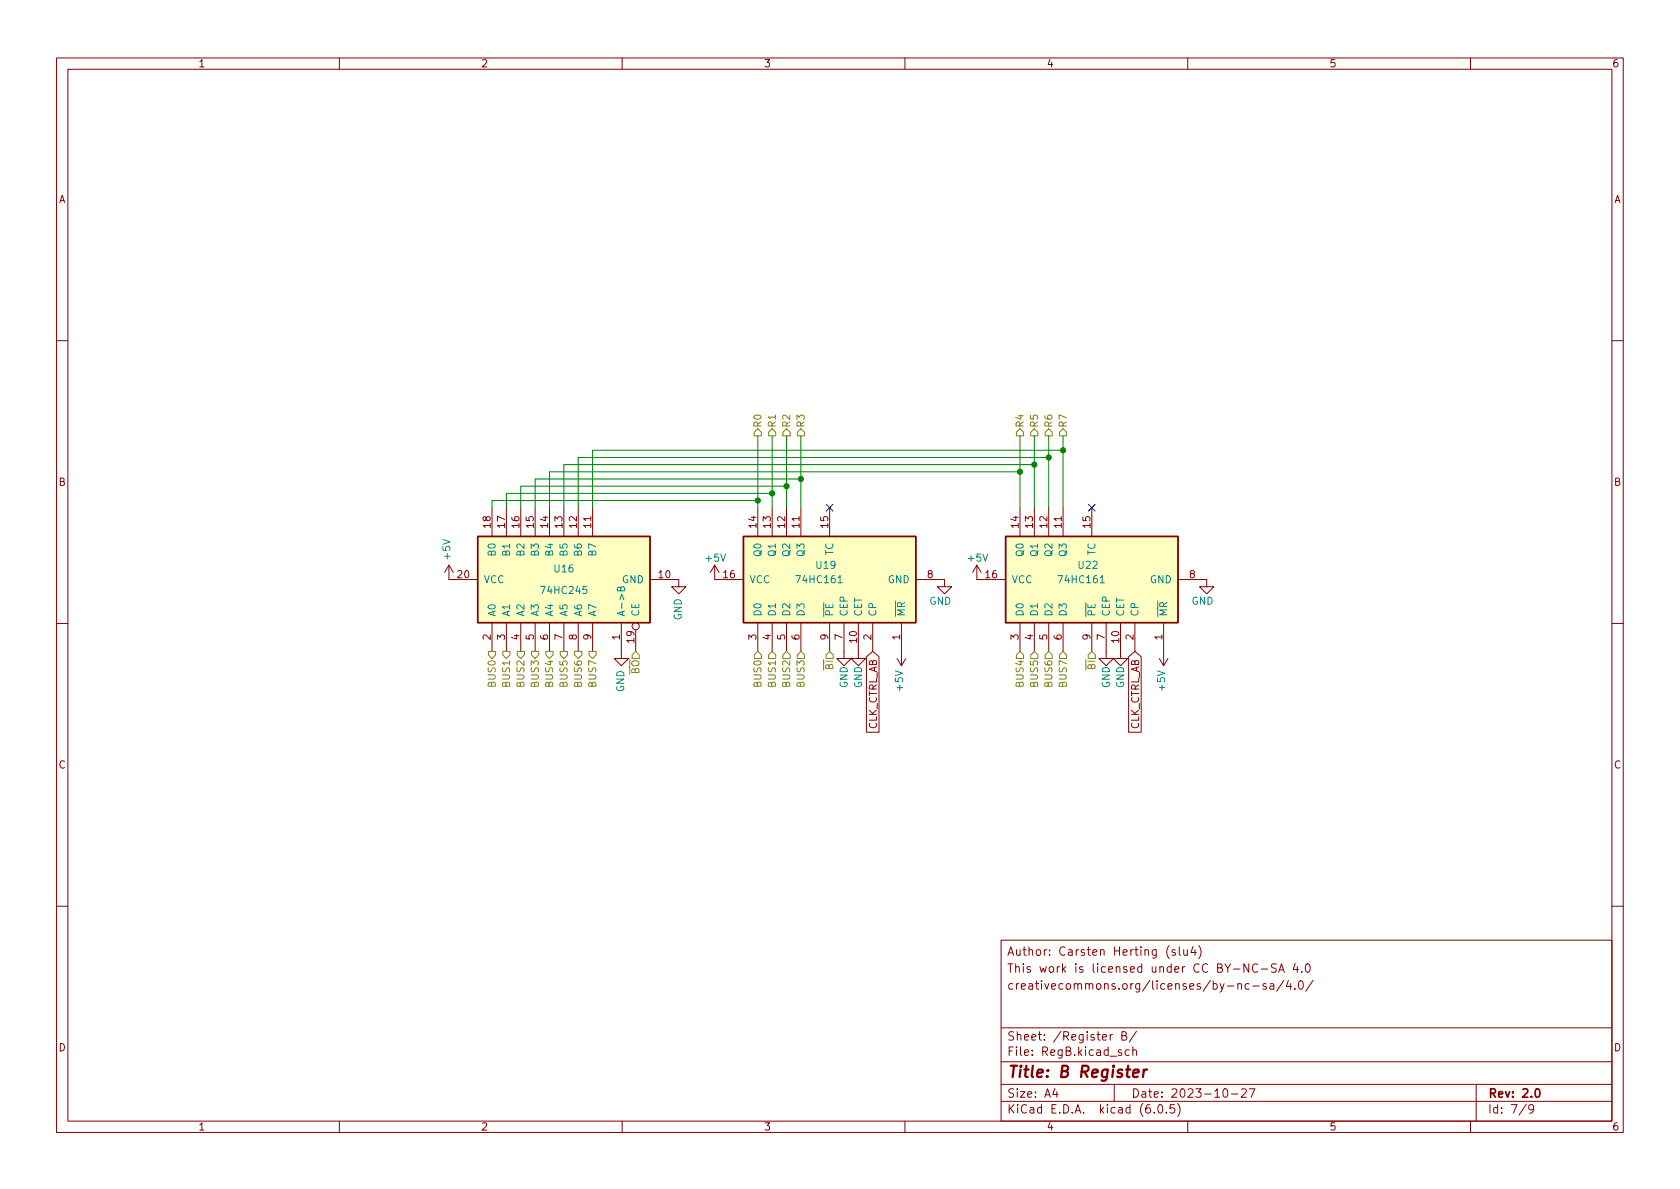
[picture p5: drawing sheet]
<svg xmlns="http://www.w3.org/2000/svg" width="297mm" height="210mm" viewBox="0 0 297 210" stroke-linecap="round" stroke-linejoin="round" font-family="sans-serif">
<g fill="none" stroke="#840000" stroke-width=".18">
<path d="M10 10.2h277v190.1h-277zM12 12.2h273v186.1h-273zM60 10.2v2M110 10.2v2M160 10.2v2M210 10.2v2M260 10.2v2M10 60.2h2M285 60.2h2M79.4 99.9v2.6h5.1M79.4 99.9l.7 1.3M79.4 99.9l-.8 1.3"/>
<path d="M87 89.8v5.1M89.5 89.8v5.1M92.1 89.8v5.1M94.6 89.8v5.1M97.2 89.8v5.1M99.7 89.8v5.1M102.2 89.8v5.1M104.8 89.8v5.1M126.4 99.9v2.6h5M126.4 99.9l-.8 1.3M126.4 99.9l.7 1.3M134 89.8v5.1"/>
<path d="M136.5 89.8v5.1M139.1 89.8v5.1M141.6 89.8v5.1M146.7 89.8v5.1M172.7 99.9v2.6h5.1M172.7 99.9l-.7 1.3M172.7 99.9l.8 1.3M180.3 89.8v5.1M182.9 89.8v5.1M185.4 89.8v5.1M188 89.8v5.1M193 89.8v5.1"/>
<path d="M10 110.2h2M87 110.1v5.1M89.5 110.1v5.1M92.1 110.1v5.1M94.6 110.1v5.1M97.2 110.1v5.1M99.7 110.1v5.1M102.2 110.1v5.1M104.8 110.1v5.1M109.9 110.1v6.4h-1.3l1.3 1.2 1.2-1.2h-1.2M112.4 111.4v3.8M114.9 102.5h5.1v1.3h-1.3l1.3 1.2 1.3-1.2h-1.3"/>
<path d="M134 110.1v5.1M136.5 110.1v5.1M139.1 110.1v5.1M141.6 110.1v5.1M146.7 110.1v5.1M149.2 110.1v6.4h-1.2l1.2 1.2 1.3-1.2h-1.3M151.8 110.1v6.4h-1.3l1.3 1.2 1.2-1.2h-1.2M153.2 116.1l1.1-.9 1.1 .9v13.4h-2.2zM154.3 110.1v5.1M158.6 116.5l.8 1.2M159.4 110.1v7.6M160.1 116.5l-.7 1.2"/>
<path d="M161.9 102.5h5.1v1.3h1.3l-1.3 1.2-1.3-1.2h1.3M180.3 110.1v5.1M182.9 110.1v5.1M185.4 110.1v5.1M188 110.1v5.1M193 110.1v5.1M195.6 110.1v6.4h-1.3l1.3 1.2 1.2-1.2h-1.2M198.1 110.1v6.4h-1.3l1.3 1.2 1.3-1.2h-1.3M199.5 116.1l1.2-.9 1.1 .9v13.4h-2.3zM200.7 110.1v5.1M205 116.5l.7 1.2M205.7 110.1v7.6"/>
<path d="M206.5 116.5l-.8 1.2M208.3 102.5h5.1v1.3h1.2l-1.2 1.2-1.3-1.2h1.3M285 110.2h2M10 160.2h2M177 166.3h108v32h-108zM206.7 167.2a1.72 1.72 0 0 0 0 2.3M207.8 168l-.4-.1-.2 .2 .1 .3 .5 .1v.4h-.6M208.5 167.4v1.3l.2 .2M209.3 167.9l.1 1h.3l.2-.1M209.9 167.9v1M210.9 167.4l-.3 1h.9M211.3 167.9v1"/>
<path d="M211.9 167.2a1.72 1.72 0 0 1 0 2.3M220.9 174l-.5-.1-.3 .3v.4l.2 .3h.6M221.5 174.4h1.1M222.4 170.6a.6 .6 0 0 0-.8 0 .6 .6 0 0 0-.2 .7 .56 .56 0 0 0 .3 .6 .56 .56 0 0 0 .7-.1M223 171.4h1.1M223.9 174l-.4-.1-.2 .2 .1 .3 .5 .1v.4h-.6M224.6 174h.5l.1 .9M225.2 174.3l-.5 .1a.29 .29 0 0 0-.2 .2 .29 .29 0 0 0 .2 .3h.5M225.6 170.5l-.5-.1-.3 .3 .1 .4 .7 .3v.4l-.2 .1h-.6M226.1 171.9l.5-1.5 .5 1.5M226.2 171.5h.7M227 173.4l-1.3 1.9"/>
<path d="M227.8 173.4l-.4 1h1M228.1 173.9v1M228.9 174.8v.1M229 170.4l-.4 1h1M229.4 170.9v1M229.7 173.6l.2-.2a.81 .81 0 0 1 .6 .7 .81 .81 0 0 1-.3 .8h-.1a.81 .81 0 0 1-.4-1.3zM230.1 171.8v.1M230.9 170.6l.2-.2a.81 .81 0 0 1 .6 .7 .81 .81 0 0 1-.3 .8h-.1a.81 .81 0 0 1-.4-1.3zM232.1 173.4l-1.2 1.9M285 160.2h2M60 198.3v2M110 198.3v2"/>
<path d="M160 198.3v2M177 194.8h108M177 191.8h108M177 187.8h108M177 181.8h108M186.5 192.5l-.4 1h1M186.9 193v1M196.7 182.9l-.3 .1-.1 .2M197 191.8v3M198.3 185.7l-.4-.1-.2 .2 .1 .3 .5 .1v.4h-.6M198.4 183.1h.6l.1-.2-.1-.4-.6-.1v1.5h.5l.3-.3a.39 .39 0 0 0-.3-.5M199.6 185.7l-.4-.1-.3 .3v.4l.2 .3h.5"/>
<path d="M200.3 185.8l.2-.2 .4 .1v.9M200.3 185.1v1.5M200.9 182.4l-1.3 1.9M204.1 196.7v.1M204.9 195.4l.2-.1a.81 .81 0 0 1 .6 .7 .81 .81 0 0 1-.3 .8h-.2a.81 .81 0 0 1-.6-.6 .81 .81 0 0 1 .3-.8zM206.2 196.7v.1M207.6 195.3h-.7v.7l.2-.1 .5 .1 .1 .2-.1 .5-.2 .1-.5-.1M208.2 195.1a1.72 1.72 0 0 1 0 2.3M210 198.3v2M216.4 192.6l.2-.1a.81 .81 0 0 1 .6 .7 .81 .81 0 0 1-.3 .8h-.2a.81 .81 0 0 1-.6-.6 .81 .81 0 0 1 .3-.8zM217.7 193.5h1.2M219.5 192.7l.6-.2 .2 .2 .1 .3-1 1h1"/>
<path d="M220.9 192.5h1l-.7 1.5M260 198.3v2M261 191.8v6.5M269.9 195.3l-1.3 1.9M271.2 196l-.3 .3h-.3l-.3-.3 .1-.6 .5-.1 .2 .2a.99 .99 0 0 1-.4 1.3h-.3"/>
<circle cx="112.4" cy="110.7" r=".63"/>
</g>
<path d="M271.6 192.6l.2-.1a.82 .82 0 0 1 .6 .7 .82 .82 0 0 1-.3 .8h-.2a.81 .81 0 0 1-.6-.6 .81 .81 0 0 1 .3-.8z" fill="none" stroke="#840000" stroke-width=".3"/>
<path d="M200.4 189.8l.9-.2v-.4l-.6-.1-.3 .3v1l.2 .1 .5-.1M202.3 189.1l-.2 1.4M202.8 189.1l-.4 .1-.2 .3" fill="none" stroke="#840000" stroke-width=".4"/>
<g fill="#ffffc2" stroke="#ffffc2" stroke-width=".18">
<path d="M177.8 94.9h30.5v15.2h-30.5z"/>
<path d="M84.5 94.9h30.4v15.2h-30.4z"/>
<path d="M131.4 94.9h30.5v15.2h-30.5z"/>
</g>
<path d="M84.5 94.9h30.4v15.2h-30.4zM131.4 94.9h30.5v15.2h-30.5zM177.8 94.9h30.5v15.2h-30.5z" fill="none" stroke="#840000" stroke-width=".25"/>
<path d="M109.8 104.1l.2-.4 .3 .1 .1 .2v.5h-1.2l.1-.6 .2-.1 .2 .1 .1 .6M148.2 103.1h.7M194.5 103.1h.8" fill="none" stroke="#008484" stroke-width=".18"/>
<g fill="none" stroke="#848400" stroke-width=".18">
<path d="M134 75.8l.6 .6v.7h-1.3v-.7zM136.5 75.8l.7 .6v.7h-1.3v-.7zM139.1 75.8l.6 .6v.7h-1.3v-.7zM141.6 75.8l.6 .6v.7h-1.2v-.7zM180.3 75.8l.7 .6v.7h-1.3v-.7zM182.9 75.8l.6 .6v.7h-1.3v-.7zM185.4 75.8l.7 .6v.7h-1.3v-.7zM188 75.8l.6 .6v.7h-1.3v-.7zM86.4 115.2h1.2v.6l-.6 .7-.6-.7zM88.9 115.2h1.3v.6l-.7 .7-.6-.7zM91.4 115.2h1.3v.6l-.6 .7-.7-.7zM94 115.2h1.2v.6l-.6 .7-.6-.7z"/>
<path d="M96.5 115.2h1.3v.6l-.6 .7-.7-.7zM99.1 115.2h1.2v.6l-.6 .7-.6-.7zM101.6 115.2h1.3v.6l-.7 .7-.6-.7zM104.1 115.2h1.3v.6l-.6 .7-.7-.7zM112.4 115.2l.6 .6v.7h-1.2v-.7zM134 115.2l.6 .6v.7h-1.3v-.7zM136.5 115.2l.7 .6v.7h-1.3v-.7zM139.1 115.2l.6 .6v.7h-1.3v-.7zM141.6 115.2l.6 .6v.7h-1.2v-.7zM146.7 115.2l.6 .6v.7h-1.3v-.7zM180.3 115.2l.7 .6v.7h-1.3v-.7zM182.9 115.2l.6 .6v.7h-1.3v-.7z"/>
<path d="M185.4 115.2l.7 .6v.7h-1.3v-.7zM188 115.2l.6 .6v.7h-1.3v-.7zM193 115.2l.7 .6v.7h-1.3v-.7z"/>
</g>
<g fill="none" stroke="#008400" stroke-width=".18">
<path d="M134 77.1v12.7M136.5 77.1v12.7M139.1 77.1v12.7M141.6 77.1v12.7M180.3 77.1v12.7M182.9 77.1v12.7M185.4 77.1v12.7M188 77.1v12.7M188 79.6h-83.2v10.2M134 88.5h-47v1.3M136.5 87.2h-47v2.6M139.1 86h-47v3.8"/>
<path d="M141.6 84.7h-47v5.1M180.3 83.4h-83.1v6.4M182.9 82.2h-83.2v7.6M185.4 80.9h-83.2v8.9"/>
</g>
<path d="M146.1 89.2l1.2 1.2M147.3 89.2l-1.2 1.2M192.4 89.2l1.2 1.2M193.6 89.2l-1.2 1.2" fill="none" stroke="#000084" stroke-width=".18"/>
<g fill="#008400" stroke="#008400" stroke-width=".18">
<circle cx="180.3" cy="83.4" r=".46"/>
<circle cx="182.9" cy="82.2" r=".46"/>
<circle cx="188" cy="79.6" r=".46"/>
<circle cx="185.4" cy="80.9" r=".46"/>
<circle cx="136.5" cy="87.2" r=".46"/>
<circle cx="139.1" cy="86" r=".46"/>
<circle cx="134" cy="88.5" r=".46"/>
<circle cx="141.6" cy="84.7" r=".46"/>
</g>
<text font-size="2.8" fill="#840000" x="178" y="190.6">Title: B Register</text>
<g font-size="2.1" fill="#840000">
<text x="178" y="172">This work is licensed under CC BY-NC-SA 4.0</text>
<text x="178" y="169">Author: Carsten Herting (slu4)</text>
<text x="178" y="175">creativecommons.org/licenses/by-nc-sa/4.0/</text>
<text x="178" y="184">Sheet: /Register B/</text>
<text x="178" y="186.7">File: RegB.kicad_sch</text>
<text x="178" y="196.9">KiCad E.D.A. kicad (6.0.5)</text>
<text x="178" y="194.1">Size: A4</text>
<text x="200" y="194.1">Date: 2023-10-27</text>
<text x="263" y="194.1">Rev: 2.0</text>
<text x="263" y="196.9">Id: 7/9</text>
</g>
<g font-size="1.8" fill="#840000">
<text x="35" y="11.9">1</text>
<text x="85" y="11.9">2</text>
<text x="135" y="11.9">3</text>
<text x="185" y="11.9">4</text>
<text x="235" y="11.9">5</text>
<text x="285" y="11.9">6</text>
<text x="10.3" y="35.9">A</text>
<text x="285.3" y="35.9">A</text>
<text x="10.3" y="85.9">B</text>
<text x="285.3" y="85.9">B</text>
<text x="86.7" y="93.3" transform="rotate(-90 86.7 93.3)">18</text>
<text x="89.3" y="93.3" transform="rotate(-90 89.3 93.3)">17</text>
<text x="91.8" y="93.3" transform="rotate(-90 91.8 93.3)">16</text>
<text x="94.4" y="93.3" transform="rotate(-90 94.4 93.3)">15</text>
<text x="96.9" y="93.3" transform="rotate(-90 96.9 93.3)">14</text>
<text x="99.4" y="93.3" transform="rotate(-90 99.4 93.3)">13</text>
<text x="102" y="93.3" transform="rotate(-90 102 93.3)">12</text>
<text x="104.5" y="93.3" transform="rotate(-90 104.5 93.3)">11</text>
<text x="133.7" y="93.3" transform="rotate(-90 133.7 93.3)">14</text>
<text x="136.3" y="93.3" transform="rotate(-90 136.3 93.3)">13</text>
<text x="138.8" y="93.3" transform="rotate(-90 138.8 93.3)">12</text>
<text x="141.4" y="93.3" transform="rotate(-90 141.4 93.3)">11</text>
<text x="146.4" y="93.3" transform="rotate(-90 146.4 93.3)">15</text>
<text x="180.1" y="93.3" transform="rotate(-90 180.1 93.3)">14</text>
<text x="182.6" y="93.3" transform="rotate(-90 182.6 93.3)">13</text>
<text x="185.2" y="93.3" transform="rotate(-90 185.2 93.3)">12</text>
<text x="187.7" y="93.3" transform="rotate(-90 187.7 93.3)">11</text>
<text x="192.8" y="93.3" transform="rotate(-90 192.8 93.3)">15</text>
<text x="80.9" y="102.2">20</text>
<text x="116.5" y="102.2">10</text>
<text x="127.9" y="102.2">16</text>
<text x="164" y="102.2">8</text>
<text x="174.3" y="102.2">16</text>
<text x="210.3" y="102.2">8</text>
<text x="86.7" y="113.1" transform="rotate(-90 86.7 113.1)">2</text>
<text x="89.3" y="113.1" transform="rotate(-90 89.3 113.1)">3</text>
<text x="91.8" y="113.1" transform="rotate(-90 91.8 113.1)">4</text>
<text x="94.4" y="113.1" transform="rotate(-90 94.4 113.1)">5</text>
<text x="96.9" y="113.1" transform="rotate(-90 96.9 113.1)">6</text>
<text x="99.4" y="113.1" transform="rotate(-90 99.4 113.1)">7</text>
<text x="102" y="113.1" transform="rotate(-90 102 113.1)">8</text>
<text x="104.5" y="113.1" transform="rotate(-90 104.5 113.1)">9</text>
<text x="109.6" y="113.1" transform="rotate(-90 109.6 113.1)">1</text>
<text x="112.1" y="113.6" transform="rotate(-90 112.1 113.6)">19</text>
<text x="133.7" y="113.1" transform="rotate(-90 133.7 113.1)">3</text>
<text x="136.3" y="113.1" transform="rotate(-90 136.3 113.1)">4</text>
<text x="138.8" y="113.1" transform="rotate(-90 138.8 113.1)">5</text>
<text x="141.4" y="113.1" transform="rotate(-90 141.4 113.1)">6</text>
<text x="146.4" y="113.1" transform="rotate(-90 146.4 113.1)">9</text>
<text x="149" y="113.1" transform="rotate(-90 149 113.1)">7</text>
<text x="151.5" y="113.6" transform="rotate(-90 151.5 113.6)">10</text>
<text x="154.1" y="113.1" transform="rotate(-90 154.1 113.1)">2</text>
<text x="159.1" y="113.1" transform="rotate(-90 159.1 113.1)">1</text>
<text x="180.1" y="113.1" transform="rotate(-90 180.1 113.1)">3</text>
<text x="182.6" y="113.1" transform="rotate(-90 182.6 113.1)">4</text>
<text x="185.2" y="113.1" transform="rotate(-90 185.2 113.1)">5</text>
<text x="187.7" y="113.1" transform="rotate(-90 187.7 113.1)">6</text>
<text x="192.8" y="113.1" transform="rotate(-90 192.8 113.1)">9</text>
<text x="195.3" y="113.1" transform="rotate(-90 195.3 113.1)">7</text>
<text x="197.9" y="113.6" transform="rotate(-90 197.9 113.6)">10</text>
<text x="200.4" y="113.1" transform="rotate(-90 200.4 113.1)">2</text>
<text x="205.5" y="113.1" transform="rotate(-90 205.5 113.1)">1</text>
<text x="155" y="129.3" transform="rotate(-90 155 129.3)">CLK_CTRL_AB</text>
<text x="201.4" y="129.3" transform="rotate(-90 201.4 129.3)">CLK_CTRL_AB</text>
<text x="10.3" y="135.9">C</text>
<text x="285.3" y="135.9">C</text>
<text x="10.3" y="185.9">D</text>
<text x="285.3" y="185.9">D</text>
<text x="35" y="199.9">1</text>
<text x="85" y="199.9">2</text>
<text x="135" y="199.9">3</text>
<text x="185" y="199.9">4</text>
<text x="235" y="199.9">5</text>
<text x="285" y="199.9">6</text>
</g>
<g font-size="1.8" fill="#848400">
<text x="134.6" y="75.7" transform="rotate(-90 134.6 75.7)">R0</text>
<text x="137.2" y="75.7" transform="rotate(-90 137.2 75.7)">R1</text>
<text x="139.7" y="75.7" transform="rotate(-90 139.7 75.7)">R2</text>
<text x="142.2" y="75.7" transform="rotate(-90 142.2 75.7)">R3</text>
<text x="181" y="75.7" transform="rotate(-90 181 75.7)">R4</text>
<text x="183.5" y="75.7" transform="rotate(-90 183.5 75.7)">R5</text>
<text x="186.1" y="75.7" transform="rotate(-90 186.1 75.7)">R6</text>
<text x="188.6" y="75.7" transform="rotate(-90 188.6 75.7)">R7</text>
<text x="147.3" y="119.7" transform="rotate(-90 147.3 119.7)">~{BI}</text>
<text x="193.7" y="119.7" transform="rotate(-90 193.7 119.7)">~{BI}</text>
<text x="87.6" y="121.3" transform="rotate(-90 87.6 121.3)">BUS0</text>
<text x="90.2" y="121.3" transform="rotate(-90 90.2 121.3)">BUS1</text>
<text x="92.7" y="121.3" transform="rotate(-90 92.7 121.3)">BUS2</text>
<text x="95.2" y="121.3" transform="rotate(-90 95.2 121.3)">BUS3</text>
<text x="97.8" y="121.3" transform="rotate(-90 97.8 121.3)">BUS4</text>
<text x="100.3" y="121.3" transform="rotate(-90 100.3 121.3)">BUS5</text>
<text x="102.9" y="121.3" transform="rotate(-90 102.9 121.3)">BUS6</text>
<text x="105.4" y="121.3" transform="rotate(-90 105.4 121.3)">BUS7</text>
<text x="113" y="120.6" transform="rotate(-90 113 120.6)">~{BO}</text>
<text x="134.6" y="121.3" transform="rotate(-90 134.6 121.3)">BUS0</text>
<text x="137.2" y="121.3" transform="rotate(-90 137.2 121.3)">BUS1</text>
<text x="139.7" y="121.3" transform="rotate(-90 139.7 121.3)">BUS2</text>
<text x="142.2" y="121.3" transform="rotate(-90 142.2 121.3)">BUS3</text>
<text x="181" y="121.3" transform="rotate(-90 181 121.3)">BUS4</text>
<text x="183.5" y="121.3" transform="rotate(-90 183.5 121.3)">BUS5</text>
<text x="186.1" y="121.3" transform="rotate(-90 186.1 121.3)">BUS6</text>
<text x="188.6" y="121.3" transform="rotate(-90 188.6 121.3)">BUS7</text>
</g>
<g font-size="1.8" fill="#008484">
<text x="79.6" y="98.8" transform="rotate(-90 79.6 98.8)">+5V</text>
<text x="87.6" y="98.1" transform="rotate(-90 87.6 98.1)">B0</text>
<text x="90.2" y="98.1" transform="rotate(-90 90.2 98.1)">B1</text>
<text x="92.7" y="98.1" transform="rotate(-90 92.7 98.1)">B2</text>
<text x="95.2" y="98.1" transform="rotate(-90 95.2 98.1)">B3</text>
<text x="97.8" y="98.1" transform="rotate(-90 97.8 98.1)">B4</text>
<text x="98.1" y="101.2">U16</text>
<text x="100.3" y="98.1" transform="rotate(-90 100.3 98.1)">B5</text>
<text x="102.9" y="98.1" transform="rotate(-90 102.9 98.1)">B6</text>
<text x="105.4" y="98.1" transform="rotate(-90 105.4 98.1)">B7</text>
<text x="124.9" y="99.3">+5V</text>
<text x="134.6" y="98.2" transform="rotate(-90 134.6 98.2)">Q0</text>
<text x="137.2" y="98.2" transform="rotate(-90 137.2 98.2)">Q1</text>
<text x="139.7" y="98.2" transform="rotate(-90 139.7 98.2)">Q2</text>
<text x="142.2" y="98.2" transform="rotate(-90 142.2 98.2)">Q3</text>
<text x="144.4" y="100.6">U19</text>
<text x="147.3" y="98.2" transform="rotate(-90 147.3 98.2)">TC</text>
<text x="171.2" y="99.3">+5V</text>
<text x="181" y="98.2" transform="rotate(-90 181 98.2)">Q0</text>
<text x="183.5" y="98.2" transform="rotate(-90 183.5 98.2)">Q1</text>
<text x="186.1" y="98.2" transform="rotate(-90 186.1 98.2)">Q2</text>
<text x="188.6" y="98.2" transform="rotate(-90 188.6 98.2)">Q3</text>
<text x="190.7" y="100.6">U22</text>
<text x="193.7" y="98.2" transform="rotate(-90 193.7 98.2)">TC</text>
<text x="85.5" y="103.1">VCC</text>
<text x="96" y="105">74HC245</text>
<text x="110" y="103.1">GND</text>
<text x="132.5" y="103.1">VCC</text>
<text x="141.1" y="103.1">74HC161</text>
<text x="157" y="103.1">GND</text>
<text x="164.3" y="106.9">GND</text>
<text x="178.8" y="103.1">VCC</text>
<text x="187.4" y="103.1">74HC161</text>
<text x="203.3" y="103.1">GND</text>
<text x="210.7" y="106.9">GND</text>
<text x="87.6" y="109.1" transform="rotate(-90 87.6 109.1)">A0</text>
<text x="90.2" y="109.1" transform="rotate(-90 90.2 109.1)">A1</text>
<text x="92.7" y="109.1" transform="rotate(-90 92.7 109.1)">A2</text>
<text x="95.2" y="109.1" transform="rotate(-90 95.2 109.1)">A3</text>
<text x="97.8" y="109.1" transform="rotate(-90 97.8 109.1)">A4</text>
<text x="100.3" y="109.1" transform="rotate(-90 100.3 109.1)">A5</text>
<text x="102.9" y="109.1" transform="rotate(-90 102.9 109.1)">A6</text>
<text x="105.4" y="109.1" transform="rotate(-90 105.4 109.1)">A7</text>
<text x="110.5" y="109.1" transform="rotate(-90 110.5 109.1)">A-&gt;B</text>
<text x="113" y="109.1" transform="rotate(-90 113 109.1)">CE</text>
<text x="120.5" y="109.7" transform="rotate(-90 120.5 109.7)">GND</text>
<text x="134.6" y="109.1" transform="rotate(-90 134.6 109.1)">D0</text>
<text x="137.2" y="109.1" transform="rotate(-90 137.2 109.1)">D1</text>
<text x="139.7" y="109.1" transform="rotate(-90 139.7 109.1)">D2</text>
<text x="142.2" y="109.1" transform="rotate(-90 142.2 109.1)">D3</text>
<text x="147.3" y="109.1" transform="rotate(-90 147.3 109.1)">~{PE}</text>
<text x="149.9" y="109.1" transform="rotate(-90 149.9 109.1)">CEP</text>
<text x="152.4" y="109.1" transform="rotate(-90 152.4 109.1)">CET</text>
<text x="154.9" y="109.1" transform="rotate(-90 154.9 109.1)">CP</text>
<text x="160" y="109.1" transform="rotate(-90 160 109.1)">~{MR}</text>
<text x="181" y="109.1" transform="rotate(-90 181 109.1)">D0</text>
<text x="183.5" y="109.1" transform="rotate(-90 183.5 109.1)">D1</text>
<text x="186.1" y="109.1" transform="rotate(-90 186.1 109.1)">D2</text>
<text x="188.6" y="109.1" transform="rotate(-90 188.6 109.1)">D3</text>
<text x="193.7" y="109.1" transform="rotate(-90 193.7 109.1)">~{PE}</text>
<text x="196.2" y="109.1" transform="rotate(-90 196.2 109.1)">CEP</text>
<text x="198.8" y="109.1" transform="rotate(-90 198.8 109.1)">CET</text>
<text x="201.3" y="109.1" transform="rotate(-90 201.3 109.1)">CP</text>
<text x="206.4" y="109.1" transform="rotate(-90 206.4 109.1)">~{MR}</text>
<text x="110.4" y="122.4" transform="rotate(-90 110.4 122.4)">GND</text>
<text x="149.9" y="121.7" transform="rotate(-90 149.9 121.7)">GND</text>
<text x="152.4" y="121.7" transform="rotate(-90 152.4 121.7)">GND</text>
<text x="159.6" y="122" transform="rotate(-90 159.6 122)">+5V</text>
<text x="196.2" y="121.7" transform="rotate(-90 196.2 121.7)">GND</text>
<text x="198.8" y="121.7" transform="rotate(-90 198.8 121.7)">GND</text>
<text x="206" y="122" transform="rotate(-90 206 122)">+5V</text>
</g>
</svg>
